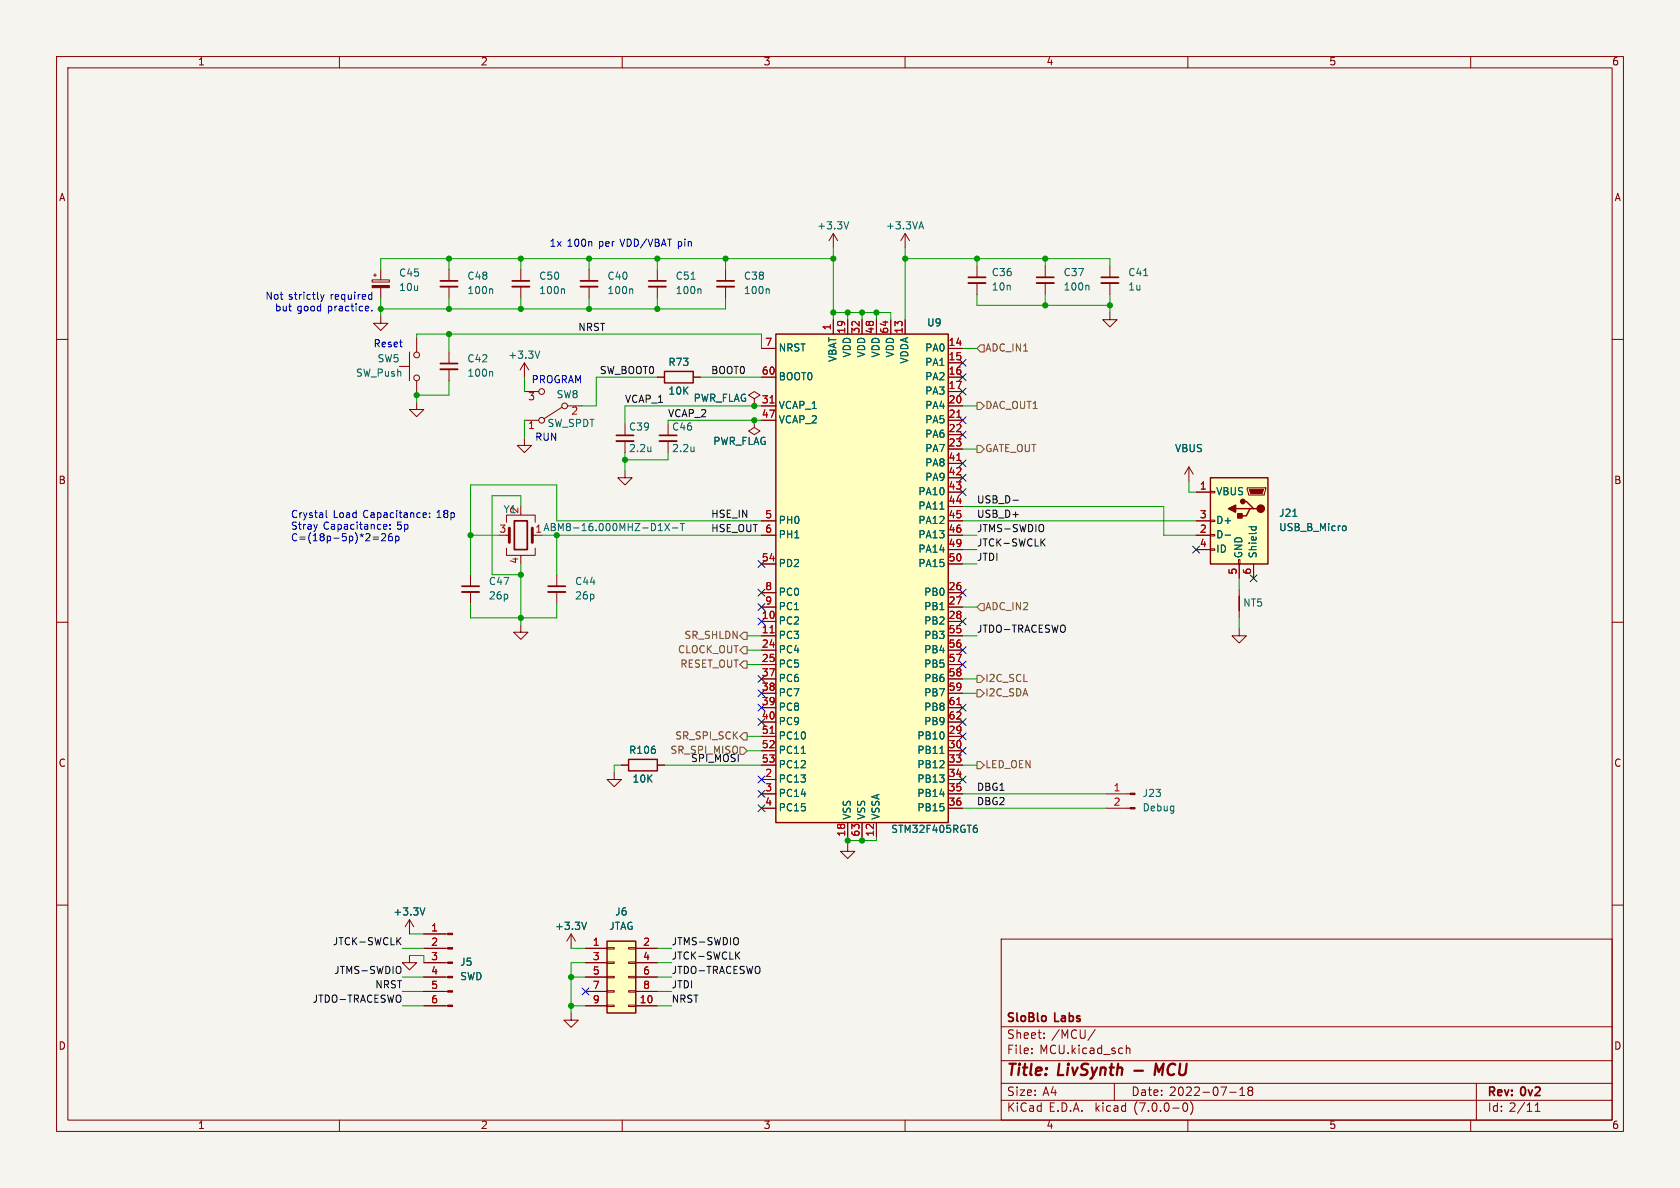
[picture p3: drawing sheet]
<svg xmlns="http://www.w3.org/2000/svg" width="297mm" height="210mm" viewBox="0 0 297 210" stroke-linecap="round" stroke-linejoin="round" font-family="sans-serif">
<path d="M0 0h297v210h-297z" fill="#f5f4ef" stroke="#f5f4ef" stroke-width=".18"/>
<g fill="none" stroke="#840000" stroke-width=".18">
<path d="M10 10h277v190h-277zM12 12h273v186h-273zM60 10v2M110 10v2M160 10v2M210 10v2M260 10v2M10 60h2M65.8 49.5h3v.4h-3zM66 48.6h.5M66.3 48.4v.5M67.3 55.9v1.3h1.3l-1.3 1.2-1.3-1.2h1.3"/>
<path d="M67.3 47.6v1.9M67.3 50.9v1.8M73.7 59.7v2.5M79.4 47.6v2.1M79.4 50.7v2M92.1 47.6v2.1M92.1 50.7v2M104.1 47.6v2.1M104.1 50.7v2M116.2 47.6v2.1M116.2 50.7v2M128.3 47.6v2.1"/>
<path d="M128.3 50.7v2M147.3 41.3l-.7 1.2M147.3 41.3v2.5M147.3 56.5v2.6M147.3 41.3l.8 1.2M149.9 56.5v2.6M152.4 56.5v2.6M154.9 56.5v2.6M157.5 56.5v2.6M160 41.3l-.7 1.2M160 41.3v2.5M160 56.5v2.6"/>
<path d="M160 41.3l.8 1.2M172.7 47v2M172.7 50v2.1M184.8 47v2M184.8 50v2.1M196.2 55.2v1.3h1.3l-1.3 1.3-1.3-1.3h1.3M196.2 47v2M196.2 50v2.1M285 60h2M70.6 64.8h1.8M72.4 62.2v5.1M73.7 71.1v1.3h1.2l-1.2 1.3-1.3-1.3h1.3"/>
<path d="M73.7 67.3v2.6M79.4 62.2v2.1M79.4 65.3v2M92.7 77.5v1.2h1.3l-1.3 1.3-1.3-1.3h1.3M92.7 74.3h2.5M92.7 69.2h2.5M92.7 64.1l-.8 1.3M92.7 64.1v2.6M92.7 64.1l.8 1.3M99.3 72l-3.2 2M100.3 71.8h2.6M110.5 74.9v2.1"/>
<path d="M110.5 78v2M116.2 66.7h1.3M118.1 74.9v2.1M118.1 78v2M122.6 66.7h1.2M133.3 70.5l1.1-.6-1.1-.7-1 .7 1 .6v1.3M133.3 71.8h.1M133.3 74.3v1.3l-1 .6 1 .6 1.1-.6-1.1-.6M133.3 74.3h.1M134.6 66.7h2.6M134.6 74.3h2.6M134.6 71.8h2.6"/>
<path d="M134.6 61.6h2.6M167.6 66.7h2.6M167.6 74.3h2.6M167.6 71.8h2.6M167.6 69.2h2.6M167.6 61.6h2.6M167.6 64.1h2.6M167.6 76.8h2.6M167.6 79.4h2.6M89.5 96.9v1.3h5.1v-1.3M89.5 92.3v-1.2h5.1v1.2M89.5 94.6h.5"/>
<path d="M92.1 98.2v.2M94.1 94.6h.5M110.5 83.2v1.3h1.3l-1.3 1.2-1.3-1.2h1.3M134.6 94.6h2.6M134.6 92.1h2.6M134.6 99.7h2.6M167.6 94.6h2.6M167.6 87h2.6M167.6 92.1h2.6M167.6 97.2h2.6M167.6 81.9h2.6M167.6 84.5h2.6"/>
<path d="M167.6 89.5h2.6M167.6 99.7h2.6M210.2 82.6l-.8 1.2M210.2 82.6v2.5M210.2 82.6l.7 1.2M211.5 94.6h2.5M211.5 87h2.5M211.5 92.1h2.5M211.5 97.2h2.5M214 97h.8v.3h-.8zM214 94.5h.8v.2h-.8zM214 91.9h.8v.3h-.8z"/>
<path d="M214 86.9h.8v.2h-.8zM218.9 98.9h.3v.8h-.3zM219.1 99.7v2.5M220.5 86.2h3.3v.3l-.3 1h-2.8zM221.6 99.7v2.5M10 110h2M83.2 101.6v2M83.2 104.6v2.1M92.1 110.5v1.3h1.2l-1.2 1.2-1.3-1.2h1.3M98.4 101.6v2M98.4 104.6v2.1M134.6 109.9h2.6"/>
<path d="M134.6 112.4h2.6M134.6 114.9h2.6M134.6 117.5h2.6M134.6 104.8h2.6M134.6 107.3h2.6M167.6 109.9h2.6M167.6 112.4h2.6M167.6 114.9h2.6M167.6 117.5h2.6M167.6 104.8h2.6M167.6 107.3h2.6M219.1 111.1v1.3h1.2l-1.2 1.3-1.3-1.3h1.3"/>
<path d="M219.1 104.1v5.1M285 110h2M108.6 136.5v1.3h-1.3l1.3 1.3 1.3-1.3h-1.3M109.9 135.3h1.2M116.2 135.3h1.3M134.6 135.3h2.6M134.6 137.8h2.6M134.6 130.2h2.6M134.6 132.7h2.6M134.6 120h2.6M134.6 122.6h2.6M134.6 125.1h2.6"/>
<path d="M134.6 127.6h2.6M167.6 135.3h2.6M167.6 137.8h2.6M167.6 130.2h2.6M167.6 132.7h2.6M167.6 120h2.6M167.6 122.6h2.6M167.6 125.1h2.6M167.6 127.6h2.6M10 160h2M134.6 142.9h2.6M134.6 140.3h2.6"/>
<path d="M149.9 149.2v1.3h1.2l-1.2 1.3-1.3-1.3h1.3M149.9 145.4v2.6M152.4 145.4v2.6M154.9 145.4v2.6M167.6 142.9h2.6M167.6 140.3h2.6M195.6 142.9h4.2M195.6 140.3h4.2M285 160h2M72.4 168.9v1.3h1.3l-1.3 1.3-1.3-1.3h1.3M72.4 162.6l-.8 1.2M72.4 162.6v2.5"/>
<path d="M72.4 162.6l.8 1.2M74.9 167.6h4.2M74.9 177.8h4.2M74.9 170.2h4.2M74.9 172.7h4.2M74.9 175.3h4.2M74.9 165.1h4.2M101 179.1v1.2h1.2l-1.2 1.3-1.3-1.3h1.3M101 165.1l-.8 1.3M101 165.1v2.5M101 165.1l.7 1.3M103.5 167.6h3.8"/>
<path d="M103.5 177.8h3.8M103.5 170.2h3.8M103.5 172.7h3.8M103.5 175.3h3.8M107.3 177.7h1.3v.2h-1.3zM107.3 175.1h1.3v.3h-1.3zM107.3 172.6h1.3v.2h-1.3zM107.3 170.1h1.3v.2h-1.3zM107.3 167.5h1.3v.3h-1.3zM111.1 177.7h1.3v.2h-1.3zM111.1 175.1h1.3v.3h-1.3zM111.1 172.6h1.3v.2h-1.3z"/>
<path d="M111.1 170.1h1.3v.2h-1.3zM111.1 167.5h1.3v.3h-1.3zM112.4 167.6h3.8M112.4 177.8h3.8M112.4 170.2h3.8M112.4 172.7h3.8M112.4 175.3h3.8M177 166h108v32h-108zM60 198v2M110 198v2M160 198v2M177 194.5h108"/>
<path d="M177 191.5h108M177 187.5h108M177 181.5h108M182.4 186.1v.2M182.4 185.3v.2M184.6 183.4v.2M184.6 182.6v.2M193.6 182l-1.3 1.9M197 191.5v3M199.1 184.8v1.5M199.1 185.4l.2-.1h.4l.1 1M209.3 195h.2a.81 .81 0 0 1 .5 .6 .81 .81 0 0 1-.3 .8l-.1 .1a.81 .81 0 0 1-.6-.7 .81 .81 0 0 1 .3-.8z"/>
<path d="M210 198v2M210.5 194.8a1.74 1.74 0 0 1 0 2.2M217.4 193.1h1.1M219.2 193.7h.8M219.2 192.6l.4-.4v1.5M220.9 192.8l-.3 .3 .1 .4 .2 .2h.3l.3-.3-.1-.5-.2-.1M220.9 192.8l-.3-.3 .3-.3h.3l.3 .2-.3 .4M220.9 192.8h.3M260 198v2M261 191.5v6.5M271.4 196.5h.9M271.4 195.4l.4-.4v1.5"/>
<circle cx="73.7" cy="62.7" r=".51"/>
<circle cx="73.7" cy="66.8" r=".51"/>
<circle cx="95.8" cy="74.3" r=".51"/>
<circle cx="95.8" cy="69.2" r=".51"/>
<circle cx="99.8" cy="71.8" r=".51"/>
</g>
<path d="M200.5 189.3h1.6M204.9 189.5l-.5-1.5-.3 2" fill="none" stroke="#840000" stroke-width=".4"/>
<g fill="none" stroke="#840000" stroke-width=".33">
<path d="M77.9 50.7h3M90.6 50.7h3M102.6 50.7h3.1M114.7 50.7h3M126.7 50.7h3.1M171.2 50h3M183.3 50h3M194.7 50h3M77.9 65.3h3M109 78h3M116.6 78h3M81.7 104.6h3"/>
<path d="M96.9 104.6h3"/>
</g>
<g fill="none" stroke="#840000" stroke-width=".3">
<path d="M77.9 49.7h3M90.6 49.7h3M102.6 49.7h3.1M114.7 49.7h3M126.7 49.7h3.1M171.2 49h3M183.3 49h3M194.7 49h3M77.9 64.3h3M109 77h3M116.6 77h3M90.9 92.1h2.3v5.1h-2.3z"/>
<path d="M81.7 103.6h3M96.9 103.6h3"/>
</g>
<g fill="none" stroke="#006464" stroke-width=".18">
<path d="M150 39.2l-.4 1.3M162.9 39.2l.4 1.3M86.9 51.1l.2 .1v.7M99.6 51.1l.2 .1v.7M111.7 51.1l.2 .1v.7M123.7 51.1l.2 .1v.7M135.8 51.1l.2 .1v.7M162.6 40.1h.6M192.3 50.4l.2 .2v.7M86.9 65.7l.2 .1v.7M95.4 62.1l-.4 1.2M116.4 93.8h.7"/>
<path d="M117.5 92.5l.9 1.3M118.4 92.5l-.9 1.3M118.9 93.3h.9M120.3 92.5h.7M120.6 92.5v1.3M166.2 90h.7M216.6 94.6h1M220.8 93.1h1.3M221.3 93.1l-.1 .4M222 93.1l.1 .4M228.6 91.3h.7M237.6 93h.3l.1 .2-.1 .5-.3 .1"/>
<path d="M166.2 107.8h.7M141.7 133.2h.7M166.2 133.2h.7M166.2 140.4h.8M172.3 146.4h.2l.3 .2-.1 .4-.4 .2M172.4 145.9h.3M75.1 160.5l-.4 1.3M103.7 163l-.4 1.3"/>
</g>
<path d="M90 93.3v2.6M94.1 93.3v2.6" fill="none" stroke="#840000" stroke-width=".51"/>
<path d="M137.2 59.1h30.4v86.3h-30.4zM117.5 65.7h5.1v2h-5.1zM214 84.5h10.2v15.2h-10.2zM218.4 89.9h2.6M219.7 88.6h.6l1.3 1.3h.6M221.6 89.9h-.6l-.7 1.3h-1.2M219.1 105.4v2.6M111.1 134.2h5.1v2.1h-5.1zM107.3 166.4h5.1v12.7h-5.1z" fill="none" stroke="#840000" stroke-width=".25"/>
<g fill="#ffffc2" stroke="#ffffc2" stroke-width=".18">
<path d="M107.3 166.4h5.1v12.7h-5.1z"/>
<path d="M214 84.5h10.2v15.2h-10.2z"/>
<path d="M137.2 59.1h30.4v86.3h-30.4z"/>
</g>
<g fill="#840000" stroke="#840000" stroke-width=".25">
<path d="M217.2 89.9l1.2-.6v1.3z"/>
<path d="M218.8 90.8h.8v.8h-.8z"/>
<circle cx="222.9" cy="89.9" r=".63"/>
<circle cx="219.7" cy="88.6" r=".38"/>
</g>
<g fill="#840000" stroke="#840000" stroke-width=".18">
<path d="M220.9 86.5h2.5l-.3 .7h-2z"/>
<path d="M79.1 177.7h.9v.2h-.9z"/>
<path d="M79.1 175.1h.9v.3h-.9z"/>
<path d="M79.1 172.6h.9v.2h-.9z"/>
<path d="M79.1 170.1h.9v.2h-.9z"/>
<path d="M79.1 167.5h.9v.3h-.9z"/>
<path d="M79.1 165h.9v.2h-.9z"/>
<path d="M199.8 142.7h.9v.3h-.9z"/>
<path d="M199.8 140.2h.9v.3h-.9z"/>
<path d="M65.8 50.5h3v.4h-3z"/>
</g>
<path d="M136.1 71.2h.8M169.2 73.8h.7M169.2 81.4h.7M136.1 111.9h.8M136.1 129.6h.8M169.2 124.6h.7" fill="none" stroke="#a90000" stroke-width=".18"/>
<path d="M172.7 78.7h.7l.6 .7-.6 .6h-.7zM172.7 71.1h.7l.6 .7-.6 .6h-.7zM173.4 61h.6v1.2h-.6l-.7-.6zM131.4 111.8h.7v1.2h-.7l-.6-.6zM131.4 114.3h.7v1.3h-.7l-.6-.7zM131.4 116.8h.7v1.3h-.7l-.6-.6zM172.7 119.4h.7l.6 .6-.6 .7h-.7zM173.4 106.7h.6v1.3h-.6l-.7-.7zM130.8 132.1h.6l.7 .6-.7 .7h-.6zM131.4 129.5h.7v1.3h-.7l-.6-.6zM172.7 134.6h.7l.6 .7-.6 .6h-.7zM172.7 121.9h.7l.6 .7-.6 .6h-.7z" fill="none" stroke="#725600" stroke-width=".18"/>
<path d="M179.1 88.4h.9M184.2 95.8l.6 .7M184.5 92.9v.9M184.8 95.3l-.8 .7M70.3 166.3l.6 .7M70.7 170.9a.9 .9 0 0 1 0 1.1M70.9 165.7l-.7 .8M130.2 168.8l.6 .8M130.5 165.9v.9M130.8 168.3l-.7 .7" fill="none" stroke="#0f0f0f" stroke-width=".18"/>
<g fill="none" stroke="#0000c2" stroke-width=".18">
<path d="M56.7 52.1l.3 .8M57 52.9l-.3 .4M57.3 52.1l-.3 .8M65 54.1l.2 .3-.6 .1M65.1 54.9l-.1 .1M65.3 52.9h.4M65.3 52.1h.4M65.7 51.6v1.3M65.7 54.8v.2M57.7 90.2v1.1l.1 .2M65.9 94.9h1M65.9 95.3h1"/>
<path d="M67.9 93.5h.4M67.9 94.3l.3 .3-.1 .3-.7 .7h.8M68 92.7l-.1 .1M68.2 92.7l.2 .3-.6 .1M68.9 93.4v.2M68.9 92.8v.1M69.3 94.3l-.4 .1a.86 .86 0 0 0 0 1.2l.4-.1 .1-.4-.2-.3h-.3l-.2 .3M69.9 94.8v1.2M70.1 94.8h-.2M70.3 94.8l.2 .2v.4l-.2 .2-.4-.1M75 90.6l.3 .1 .1 .2-.6 .2M75.3 91.4l-.3 .1"/>
<path d="M75.9 91.4v.1M75.9 90.7v.1"/>
</g>
<g fill="none" stroke="#009600" stroke-width=".18">
<path d="M67.3 52.7v3.2M73.7 59.7v-.6h60.9v2.5M79.4 45.7v1.9M79.4 52.7v1.9M79.4 59.1v3.1M92.1 45.7v1.9M92.1 52.7v1.9M104.1 45.7v1.9M104.1 52.7v1.9M116.2 45.7v1.9M116.2 52.7v1.9M128.3 52.7v1.9h-61"/>
<path d="M128.3 45.7v1.9M147.3 45.7h-80v1.9M147.3 55.2h10.2v1.3M147.3 43.8v12.7M149.9 55.2v1.3M152.4 55.2v1.3M154.9 55.2v1.3M160 45.7h36.2v1.3M160 43.8v12.7M172.7 52.1v1.9h23.5M172.7 45.7v1.3M184.8 45.7v1.3"/>
<path d="M184.8 52.1v1.9M196.2 52.1v3.1M79.4 67.3v2.6h-5.7v1.2M92.7 66.7v2.5M92.7 74.3v3.2M116.2 66.7h-10.8v5.1h-2.5M123.8 66.7h10.8M134.6 71.8h-24.1v3.1M134.6 74.3h-16.5v.6M170.2 71.8h2.5M170.2 79.4h2.5M170.2 61.6h2.5"/>
<path d="M83.2 94.6h5.1M92.1 89.5v-1.9h-5.1v14h5.1M92.1 99.7v10.8M110.5 80v3.2M118.1 80v1.3h-7.6M134.6 92.1h-36.2v-6.4h-15.2v15.9M134.6 94.6h-36.2v7M170.2 92.1h41.3M170.2 94.6h2.5M170.2 89.5h35.5v5.1h5.8M170.2 99.7h2.5M170.2 97.2h2.5"/>
<path d="M210.2 85.1v1.9h1.3M83.2 106.7v2.5h15.2v-2.5M132.1 112.4h2.5M132.1 117.5h2.5M132.1 114.9h2.5M170.2 112.4h2.5M170.2 107.3h2.5M219.1 102.2v1.9M219.1 109.2v1.9M109.9 135.3h-1.3v1.2M117.5 135.3h17.1M132.1 132.7h2.5"/>
<path d="M132.1 130.2h2.5M170.2 120h2.5M170.2 122.6h2.5M170.2 135.3h2.5M149.9 148v1.2M152.4 148v.6M154.9 148v.6h-5M170.2 140.3h25.4M170.2 142.9h25.4M71.1 167.6h3.8M71.1 177.8h3.8M71.1 175.3h3.8"/>
<path d="M71.1 172.7h3.8M72.4 168.9h2.5v1.3M72.4 165.1h2.5M101 167.6h2.5M101 177.8h2.5M101 172.7h2.5M103.5 170.2h-2.5v8.9M116.2 167.6h2.5M116.2 177.8h2.5M116.2 170.2h2.5M116.2 175.3h2.5M116.2 172.7h2.5"/>
</g>
<g fill="none" stroke="#000084" stroke-width=".18">
<path d="M169.6 76.2l1.2 1.2M169.6 73.7l1.2 1.2M169.6 66.1l1.2 1.2M169.6 68.6l1.2 1.2M169.6 63.5l1.2 1.2M170.8 76.2l-1.2 1.2M170.8 73.7l-1.2 1.2M170.8 66.1l-1.2 1.2M170.8 68.6l-1.2 1.2M170.8 63.5l-1.2 1.2M134 99.1l1.2 1.2M135.2 99.1l-1.2 1.2"/>
<path d="M169.6 81.3l1.2 1.2M169.6 83.8l1.2 1.3M169.6 86.4l1.2 1.2M170.8 86.4l-1.2 1.2M170.8 83.8l-1.2 1.3M170.8 81.3l-1.2 1.2M210.8 96.5l1.3 1.3M212.1 96.5l-1.3 1.3M134 119.4l1.2 1.2M134 104.2l1.2 1.2M134 106.7l1.2 1.2M134 109.2l1.2 1.3"/>
<path d="M135.2 119.4l-1.2 1.2M135.2 104.2l-1.2 1.2M135.2 106.7l-1.2 1.2M135.2 109.2l-1.2 1.3M169.6 114.3l1.2 1.2M169.6 104.2l1.2 1.2M169.6 116.9l1.2 1.2M169.6 109.2l1.2 1.3M170.8 114.3l-1.2 1.2M170.8 104.2l-1.2 1.2M170.8 116.9l-1.2 1.2M170.8 109.2l-1.2 1.3"/>
<path d="M221 101.6l1.2 1.2M222.2 101.6l-1.2 1.2M134 124.5l1.2 1.2M134 121.9l1.2 1.3M134 127l1.2 1.2M134 137.2l1.2 1.2M134 139.7l1.2 1.2M135.2 124.5l-1.2 1.2M135.2 121.9l-1.2 1.3M135.2 127l-1.2 1.2M135.2 139.7l-1.2 1.2M135.2 137.2l-1.2 1.2"/>
<path d="M169.6 137.2l1.2 1.2M169.6 132.1l1.2 1.2M169.6 129.6l1.2 1.2M169.6 124.5l1.2 1.2M169.6 127l1.2 1.2M170.8 137.2l-1.2 1.2M170.8 132.1l-1.2 1.2M170.8 129.6l-1.2 1.2M170.8 124.5l-1.2 1.2M170.8 127l-1.2 1.2M134 142.3l1.2 1.2M135.2 142.3l-1.2 1.2"/>
<path d="M102.9 174.7l1.2 1.2M104.1 174.7l-1.2 1.2"/>
</g>
<g fill="#009600" stroke="#009600" stroke-width=".18">
<circle cx="160" cy="45.7" r=".46"/>
<circle cx="172.7" cy="45.7" r=".46"/>
<circle cx="147.3" cy="45.7" r=".46"/>
<circle cx="128.3" cy="45.7" r=".46"/>
<circle cx="154.9" cy="55.2" r=".46"/>
<circle cx="184.8" cy="54" r=".46"/>
<circle cx="184.8" cy="45.7" r=".46"/>
<circle cx="152.4" cy="55.2" r=".46"/>
<circle cx="147.3" cy="55.2" r=".46"/>
<circle cx="149.9" cy="55.2" r=".46"/>
<circle cx="196.2" cy="54" r=".46"/>
<circle cx="149.9" cy="148.6" r=".46"/>
<circle cx="152.4" cy="148.6" r=".46"/>
<circle cx="110.5" cy="81.3" r=".46"/>
<circle cx="133.3" cy="74.3" r=".46"/>
<circle cx="133.3" cy="71.8" r=".46"/>
<circle cx="101" cy="177.8" r=".46"/>
<circle cx="101" cy="172.7" r=".46"/>
<circle cx="67.3" cy="54.6" r=".46"/>
<circle cx="79.4" cy="59.1" r=".46"/>
<circle cx="79.4" cy="54.6" r=".46"/>
<circle cx="79.4" cy="45.7" r=".46"/>
<circle cx="92.1" cy="45.7" r=".46"/>
<circle cx="73.7" cy="69.9" r=".46"/>
<circle cx="83.2" cy="94.6" r=".46"/>
<circle cx="98.4" cy="94.6" r=".46"/>
<circle cx="92.1" cy="101.6" r=".46"/>
<circle cx="92.1" cy="109.2" r=".46"/>
<circle cx="116.2" cy="54.6" r=".46"/>
<circle cx="116.2" cy="45.7" r=".46"/>
<circle cx="104.1" cy="54.6" r=".46"/>
<circle cx="104.1" cy="45.7" r=".46"/>
<circle cx="92.1" cy="54.6" r=".46"/>
</g>
<g font-size="2.8" fill="#840000">
<text x="178" y="190.8">Title:</text>
<text x="187.1" y="190.8">LivSynth</text>
<text x="205.4" y="190.8">MCU</text>
</g>
<g font-size="2.1" fill="#840000">
<text x="178" y="183.9">Sheet:</text>
<text x="178" y="181.1">SloBlo</text>
<text x="185.9" y="183.9">/MCU/</text>
<text x="186.6" y="181.1">Labs</text>
<text x="178" y="186.6">File:</text>
<text x="183.8" y="186.6">MCU.kicad_sch</text>
<text x="178" y="196.8">KiCad</text>
<text x="178" y="194">Size:</text>
<text x="184.3" y="194">A4</text>
<text x="185.4" y="196.8">E.D.A.</text>
<text x="193.7" y="196.8">kicad</text>
<text x="200" y="194">Date:</text>
<text x="200.6" y="196.8">(7.0.0-0)</text>
<text x="206.7" y="194">2022-07-18</text>
<text x="263" y="194.2">Rev:</text>
<text x="263" y="196.8">Id: 2/11</text>
<text x="269" y="194.2">0v2</text>
</g>
<g font-size="1.8" fill="#840000">
<text x="35" y="11.8">1</text>
<text x="85" y="11.8">2</text>
<text x="135" y="11.8">3</text>
<text x="185" y="11.8">4</text>
<text x="235" y="11.8">5</text>
<text x="285" y="11.8">6</text>
<text x="10.4" y="35.8">A</text>
<text x="285.4" y="35.8">A</text>
<text x="10.3" y="85.8">B</text>
<text x="285.3" y="85.8">B</text>
<text x="10.3" y="135.8">C</text>
<text x="285.3" y="135.8">C</text>
<text x="10.3" y="185.8">D</text>
<text x="285.3" y="185.8">D</text>
<text x="35" y="199.8">1</text>
<text x="85" y="199.8">2</text>
<text x="135" y="199.8">3</text>
<text x="185" y="199.8">4</text>
<text x="235" y="199.8">5</text>
<text x="285" y="199.8">6</text>
</g>
<g font-size="1.8" fill="#006464">
<text x="144.4" y="40.8">+3.3V</text>
<text x="156.6" y="40.8">+3.3VA</text>
<text x="70.5" y="49.2">C45</text>
<text x="70.5" y="51.7">10u</text>
<text x="82.6" y="49.7">C48</text>
<text x="82.6" y="52.3">100n</text>
<text x="95.3" y="49.7">C50</text>
<text x="95.3" y="52.3">100n</text>
<text x="107.3" y="49.7">C40</text>
<text x="107.3" y="52.3">100n</text>
<text x="119.4" y="49.7">C51</text>
<text x="119.4" y="52.3">100n</text>
<text x="131.5" y="49.7">C38</text>
<text x="131.5" y="52.3">100n</text>
<text x="175.3" y="49.1">C36</text>
<text x="175.3" y="51.6">10n</text>
<text x="188" y="49.1">C37</text>
<text x="188" y="51.6">100n</text>
<text x="199.4" y="49.1">C41</text>
<text x="199.4" y="51.6">1u</text>
<text x="163.8" y="58">U9</text>
<text x="66.7" y="64.3">SW5</text>
<text x="82.6" y="64.3">C42</text>
<text x="89.8" y="63.7">+3.3V</text>
<text x="118.1" y="65">R73</text>
<text x="137.7" y="62.4">NRST</text>
<text x="148.1" y="64.1" transform="rotate(-90 148.1 64.1)">VBAT</text>
<text x="150.7" y="63.3" transform="rotate(-90 150.7 63.3)">VDD</text>
<text x="153.2" y="63.3" transform="rotate(-90 153.2 63.3)">VDD</text>
<text x="155.8" y="63.3" transform="rotate(-90 155.8 63.3)">VDD</text>
<text x="158.3" y="63.3" transform="rotate(-90 158.3 63.3)">VDD</text>
<text x="160.8" y="64.4" transform="rotate(-90 160.8 64.4)">VDDA</text>
<text x="163.4" y="62.4">PA0</text>
<text x="163.4" y="65">PA1</text>
<text x="62.9" y="66.9">SW_Push</text>
<text x="82.6" y="66.9">100n</text>
<text x="98.3" y="70.7">SW8</text>
<text x="118.1" y="70">10K</text>
<text x="122.6" y="71.3">PWR_FLAG</text>
<text x="137.7" y="67.5">BOOT0</text>
<text x="163.4" y="67.5">PA2</text>
<text x="163.4" y="70">PA3</text>
<text x="96.7" y="75.8">SW_SPDT</text>
<text x="100.9" y="73.7">2</text>
<text x="111.1" y="76.4">C39</text>
<text x="118.8" y="76.4">C46</text>
<text x="137.7" y="72.6">VCAP_1</text>
<text x="137.7" y="75.1">VCAP_2</text>
<text x="163.4" y="72.6">PA4</text>
<text x="163.4" y="75.1">PA5</text>
<text x="163.4" y="77.7">PA6</text>
<text x="111.1" y="80.2">2.2u</text>
<text x="118.8" y="80.2">2.2u</text>
<text x="126" y="78.9">PWR_FLAG</text>
<text x="163.4" y="80.2">PA7</text>
<text x="163.4" y="82.7">PA8</text>
<text x="207.7" y="80.2">VBUS</text>
<text x="162.2" y="87.8">PA10</text>
<text x="163.4" y="85.3">PA9</text>
<text x="215" y="87.8">VBUS</text>
<text x="89" y="91">Y1</text>
<text x="91.8" y="90.8" transform="rotate(-90 91.8 90.8)">2</text>
<text x="137.7" y="92.9">PH0</text>
<text x="137.7" y="95.4">PH1</text>
<text x="162.2" y="90.4">PA11</text>
<text x="162.2" y="92.9">PA12</text>
<text x="162.2" y="95.4">PA13</text>
<text x="215" y="95.4">D-</text>
<text x="215" y="92.9">D+</text>
<text x="226.1" y="91.6">J21</text>
<text x="226.1" y="94.2">USB_B_Micro</text>
<text x="137.7" y="100.5">PD2</text>
<text x="162.2" y="98">PA14</text>
<text x="162.2" y="100.5">PA15</text>
<text x="215" y="98">ID</text>
<text x="219.9" y="98.7" transform="rotate(-90 219.9 98.7)">GND</text>
<text x="222.4" y="98.7" transform="rotate(-90 222.4 98.7)">Shield</text>
<text x="86.4" y="103.7">C47</text>
<text x="86.4" y="106.2">26p</text>
<text x="101.6" y="103.7">C44</text>
<text x="101.6" y="106.2">26p</text>
<text x="137.7" y="105.6">PC0</text>
<text x="163.3" y="105.6">PB0</text>
<text x="219.7" y="107.5">NT5</text>
<text x="137.7" y="110.7">PC2</text>
<text x="137.7" y="113.2">PC3</text>
<text x="137.7" y="108.1">PC1</text>
<text x="163.3" y="108.1">PB1</text>
<text x="163.3" y="110.7">PB2</text>
<text x="163.3" y="113.2">PB3</text>
<text x="137.7" y="115.8">PC4</text>
<text x="137.7" y="118.3">PC5</text>
<text x="163.3" y="115.8">PB4</text>
<text x="163.3" y="118.3">PB5</text>
<text x="137.7" y="120.8">PC6</text>
<text x="137.7" y="123.4">PC7</text>
<text x="137.7" y="125.9">PC8</text>
<text x="163.3" y="120.8">PB6</text>
<text x="163.3" y="123.4">PB7</text>
<text x="163.3" y="125.9">PB8</text>
<text x="137.7" y="128.5">PC9</text>
<text x="137.7" y="131">PC10</text>
<text x="162" y="131">PB10</text>
<text x="163.3" y="128.5">PB9</text>
<text x="111.2" y="133.5">R106</text>
<text x="137.7" y="133.5">PC11</text>
<text x="137.7" y="136.1">PC12</text>
<text x="162" y="133.5">PB11</text>
<text x="162" y="136.1">PB12</text>
<text x="111.8" y="138.6">10K</text>
<text x="137.7" y="138.6">PC13</text>
<text x="137.7" y="141.2">PC14</text>
<text x="137.7" y="143.7">PC15</text>
<text x="162" y="138.6">PB13</text>
<text x="162" y="141.2">PB14</text>
<text x="162" y="143.7">PB15</text>
<text x="201.9" y="141.2">J23</text>
<text x="201.9" y="143.7">Debug</text>
<text x="150.7" y="144.9" transform="rotate(-90 150.7 144.9)">VSS</text>
<text x="153.2" y="144.9" transform="rotate(-90 153.2 144.9)">VSS</text>
<text x="155.8" y="144.9" transform="rotate(-90 155.8 144.9)">VSSA</text>
<text x="157.5" y="147.5">STM32F405RGT6</text>
<text x="69.5" y="162.1">+3.3V</text>
<text x="98.1" y="164.7">+3.3V</text>
<text x="107.6" y="164.7">JTAG</text>
<text x="108.7" y="162.1">J6</text>
<text x="81.3" y="171">J5</text>
<text x="81.3" y="173.5">SWD</text>
</g>
<g font-size="1.8" fill="#0000c2">
<text x="97.2" y="43.8">1x</text>
<text x="100.3" y="43.8">100n</text>
<text x="105.9" y="43.8">per</text>
<text x="109.9" y="43.8">VDD/VBAT</text>
<text x="120.1" y="43.8">pin</text>
<text x="46.8" y="53.2">Not</text>
<text x="50.9" y="53.2">strictly</text>
<text x="58.4" y="53.2">required</text>
<text x="48.5" y="55.2">but</text>
<text x="52.4" y="55.2">good</text>
<text x="57.9" y="55.2">practice.</text>
<text x="66" y="61.6">Reset</text>
<text x="94" y="67.9">PROGRAM</text>
<text x="94.6" y="78.1">RUN</text>
<text x="51.4" y="91.8">Crystal</text>
<text x="51.4" y="93.8">Stray</text>
<text x="51.4" y="95.9">C=(18p-5p)*2=26p</text>
<text x="57.2" y="93.8">Capacitance:</text>
<text x="58.9" y="91.8">Load</text>
<text x="64.3" y="91.8">Capacitance:</text>
<text x="70.3" y="93.8">5p</text>
<text x="77.4" y="91.8">18p</text>
</g>
<g font-size="1.8" fill="#0f0f0f">
<text x="102.2" y="58.7">NRST</text>
<text x="106" y="66.3">SW_BOOT0</text>
<text x="110.5" y="71.4">VCAP_1</text>
<text x="125.7" y="66.3">BOOT0</text>
<text x="118.1" y="73.9">VCAP_2</text>
<text x="172.7" y="89.2">USB_D-</text>
<text x="125.7" y="94.3">HSE_OUT 6</text>
<text x="125.7" y="91.7">HSE_IN</text>
<text x="172.7" y="91.7">USB_D+</text>
<text x="172.7" y="94.3">JTMS-SWDIO</text>
<text x="172.7" y="96.8">JTCK-SWCLK</text>
<text x="172.7" y="99.3">JTDI</text>
<text x="172.7" y="112">JTDO-TRACESWO</text>
<text x="122" y="134.9">SPI_MOSI</text>
<text x="172.7" y="142.5">DBG2</text>
<text x="172.7" y="140">DBG1</text>
<text x="58.7" y="167.3">JTCK-SWCLK</text>
<text x="118.7" y="167.3">JTMS-SWDIO</text>
<text x="59" y="172.4">JTMS-SWDIO</text>
<text x="118.7" y="169.8">JTCK-SWCLK</text>
<text x="118.7" y="172.4">JTDO-TRACESWO</text>
<text x="55.1" y="177.5">JTDO-TRACESWO</text>
<text x="66.2" y="174.9">NRST</text>
<text x="118.7" y="174.9">JTDI</text>
<text x="118.7" y="177.5">NRST</text>
</g>
<g font-size="1.8" fill="#a90000">
<text x="147.1" y="58.5" transform="rotate(-90 147.1 58.5)">1</text>
<text x="149.6" y="59.1" transform="rotate(-90 149.6 59.1)">19</text>
<text x="152.1" y="59.1" transform="rotate(-90 152.1 59.1)">32</text>
<text x="154.7" y="59.1" transform="rotate(-90 154.7 59.1)">48</text>
<text x="157.2" y="59.1" transform="rotate(-90 157.2 59.1)">64</text>
<text x="159.8" y="59.1" transform="rotate(-90 159.8 59.1)">13</text>
<text x="135.2" y="61.3">7</text>
<text x="167.6" y="61.3">14</text>
<text x="167.6" y="63.9">15</text>
<text x="93.3" y="71.1">3</text>
<text x="134.6" y="71.5">31</text>
<text x="134.6" y="66.4">60</text>
<text x="167.6" y="66.4">16</text>
<text x="167.6" y="69">17</text>
<text x="167.6" y="71.5">20</text>
<text x="93.3" y="76.2">1</text>
<text x="134.6" y="74">47</text>
<text x="167.6" y="74">21</text>
<text x="167.6" y="76.6">22</text>
<text x="167.6" y="79.1">23</text>
<text x="167.6" y="81.7">41</text>
<text x="167.6" y="84.2">42</text>
<text x="167.6" y="86.7">43</text>
<text x="167.6" y="89.3">44</text>
<text x="212.1" y="86.7">1</text>
<text x="88.2" y="94.4">3</text>
<text x="135.2" y="91.8">5</text>
<text x="135.2" y="94.4">6</text>
<text x="167.6" y="91.8">45</text>
<text x="167.6" y="94.4">46</text>
<text x="212.1" y="94.4">2</text>
<text x="212.1" y="91.8">3</text>
<text x="91.8" y="99.7" transform="rotate(-90 91.8 99.7)">4</text>
<text x="134.6" y="99.4">54</text>
<text x="167.6" y="96.9">49</text>
<text x="167.6" y="99.4">50</text>
<text x="212.1" y="96.9">4</text>
<text x="218.8" y="101.6" transform="rotate(-90 218.8 101.6)">5</text>
<text x="221.4" y="101.6" transform="rotate(-90 221.4 101.6)">6</text>
<text x="135.2" y="104.5">8</text>
<text x="135.2" y="107.1">9</text>
<text x="167.6" y="104.5">26</text>
<text x="167.6" y="107.1">27</text>
<text x="134.6" y="109.6">10</text>
<text x="134.6" y="112.1">11</text>
<text x="167.6" y="109.6">28</text>
<text x="167.6" y="112.1">55</text>
<text x="134.6" y="114.7">24</text>
<text x="134.6" y="117.2">25</text>
<text x="134.6" y="119.8">37</text>
<text x="167.6" y="114.7">56</text>
<text x="167.6" y="117.2">57</text>
<text x="167.6" y="119.8">58</text>
<text x="134.6" y="122.3">38</text>
<text x="134.6" y="124.8">39</text>
<text x="167.6" y="122.3">59</text>
<text x="167.6" y="124.8">61</text>
<text x="134.6" y="127.4">40</text>
<text x="134.6" y="129.9">51</text>
<text x="167.6" y="129.9">29</text>
<text x="167.6" y="127.4">62</text>
<text x="134.6" y="132.5">52</text>
<text x="134.6" y="135">53</text>
<text x="135.2" y="137.5">2</text>
<text x="167.6" y="132.5">30</text>
<text x="167.6" y="135">33</text>
<text x="167.6" y="137.5">34</text>
<text x="135.2" y="140.1">3</text>
<text x="135.2" y="142.6">4</text>
<text x="167.6" y="140.1">35</text>
<text x="167.6" y="142.6">36</text>
<text x="196.8" y="140.1">1</text>
<text x="196.8" y="142.6">2</text>
<text x="149.6" y="148" transform="rotate(-90 149.6 148)">18</text>
<text x="152.1" y="148" transform="rotate(-90 152.1 148)">63</text>
<text x="154.7" y="148" transform="rotate(-90 154.7 148)">12</text>
<text x="76.2" y="164.8">1</text>
<text x="76.2" y="167.4">2</text>
<text x="104.7" y="167.4">1</text>
<text x="113.6" y="167.4">2</text>
<text x="76.2" y="169.9">3</text>
<text x="76.2" y="172.5">4</text>
<text x="104.7" y="169.9">3</text>
<text x="104.7" y="172.5">5</text>
<text x="113.6" y="169.9">4</text>
<text x="113.6" y="172.5">6</text>
<text x="76.2" y="175">5</text>
<text x="76.2" y="177.5">6</text>
<text x="104.7" y="175">7</text>
<text x="104.7" y="177.5">9</text>
<text x="113" y="177.5">10</text>
<text x="113.6" y="175">8</text>
</g>
<g font-size="1.8" fill="#725600">
<text x="174.2" y="62.4">ADC_IN1</text>
<text x="174.2" y="72.6">DAC_OUT1</text>
<text x="174.2" y="80.2">GATE_OUT</text>
<text x="120.9" y="113.2">SR_SHLDN</text>
<text x="174.2" y="108.1">ADC_IN2</text>
<text x="119.7" y="115.8">CLOCK_OUT</text>
<text x="120.2" y="118.3">RESET_OUT</text>
<text x="174.2" y="120.8">I2C_SCL</text>
<text x="174.2" y="123.4">I2C_SDA</text>
<text x="119.2" y="131">SR_SPI_SCK</text>
<text x="118.4" y="133.5">SR_SPI_MISO</text>
<text x="174.2" y="136.1">LED_OEN</text>
</g>
<text font-size="1.8" fill="#009600" x="94.6" y="94.4">1 ABM8-16.000MHZ-D1X-T</text>
</svg>
